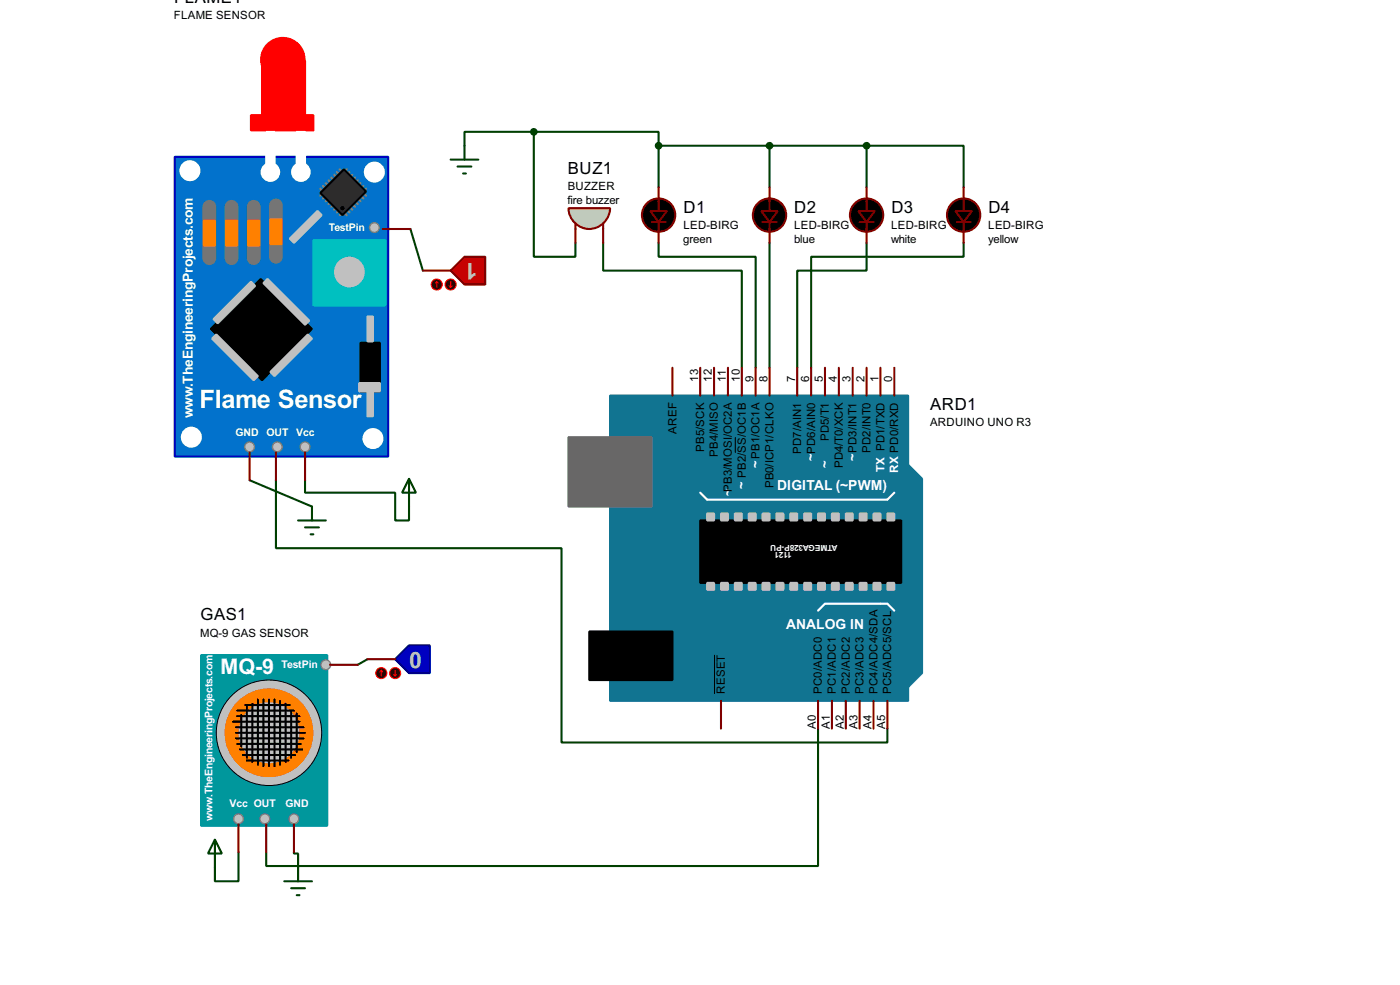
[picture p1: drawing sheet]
<svg xmlns="http://www.w3.org/2000/svg" width="256mm" height="180mm" viewBox="0 0 256 180" stroke-linecap="round" stroke-linejoin="round" font-family="sans-serif">
<g fill="none" stroke="#004000" stroke-width=".38">
<path d="M97.8 24.1h22.8v2.6M97.8 24.1h-12.7v2.6M97.8 24.1v22.9h7.6v-2.6M120.6 26.7v7.6M120.6 26.7h38.1M141 26.7v7.6M158.7 26.7h17.8v7.6M158.7 26.7v7.6M75.2 41.9l2.3 7.6M110.5 44.4v5.1h25.4v17.8M120.6 44.4v2.6h17.8v20.3M141 44.4v22.9"/>
<path d="M158.7 44.4v5.1h-12.7v17.8M176.5 44.4v2.6h-27.9v20.3M45.7 87.9l11.4 4.8M50.5 87.9v12.4h52.4v35.6h59.7v-2.6M55.9 87.9v2.3h16.5v5h2.5v-2.5M67.3 120.6l-1.8 1.1M149.9 133.3v25.2h-101.1v-2.5M43.7 156v5.3h-4.3v-2.6M53.8 156v.2h.8v2.5"/>
</g>
<path d="M166.4 85.1l2.5 2.5v35.6l-2.5 2.5z" fill-rule="evenodd" fill="#117491" stroke="#117491" stroke-width=".38"/>
<path d="M111.8 72.4h54.6v55.9h-54.6z" fill="#117491" stroke="#117491" stroke-width=".38"/>
<path d="M104.1 80h15.3v12.7h-15.3z" fill="#686767" stroke="#686767" stroke-width=".38"/>
<path d="M128.3 95.2h36.8v11.5h-36.8zM107.9 115.6h15.3v8.9h-15.3z" fill="#000" stroke="#000" stroke-width=".38"/>
<path d="M128.3 90.2l1.2 1.2h33.1l1.2-1.2M149.9 111.8l1.2-1.3h11.5l1.2 1.3" fill="none" stroke="#fff" stroke-width=".38"/>
<g fill="#c0c0c0" stroke="#c0c0c0" stroke-width=".38">
<path d="M129.5 94h1.3v1.2h-1.3z"/>
<path d="M132.1 94h1.2v1.2h-1.2z"/>
<path d="M134.6 94h1.3v1.2h-1.3z"/>
<path d="M137.2 94h1.2v1.2h-1.2z"/>
<path d="M139.7 94h1.3v1.2h-1.3z"/>
<path d="M142.2 94h1.3v1.2h-1.3z"/>
<path d="M144.8 94h1.2v1.2h-1.2z"/>
<path d="M147.3 94h1.3v1.2h-1.3z"/>
<path d="M149.9 94h1.2v1.2h-1.2z"/>
<path d="M152.4 94h1.3v1.2h-1.3z"/>
<path d="M154.9 94h1.3v1.2h-1.3z"/>
<path d="M157.5 94h1.2v1.2h-1.2z"/>
<path d="M160 94h1.3v1.2h-1.3z"/>
<path d="M162.6 94h1.2v1.2h-1.2z"/>
<path d="M129.5 106.7h1.3v1.2h-1.3z"/>
<path d="M132.1 106.7h1.2v1.2h-1.2z"/>
<path d="M134.6 106.7h1.3v1.2h-1.3z"/>
<path d="M137.2 106.7h1.2v1.2h-1.2z"/>
<path d="M139.7 106.7h1.3v1.2h-1.3z"/>
<path d="M142.2 106.7h1.3v1.2h-1.3z"/>
<path d="M144.8 106.7h1.2v1.2h-1.2z"/>
<path d="M147.3 106.7h1.3v1.2h-1.3z"/>
<path d="M149.9 106.7h1.2v1.2h-1.2z"/>
<path d="M152.4 106.7h1.3v1.2h-1.3z"/>
<path d="M154.9 106.7h1.3v1.2h-1.3z"/>
<path d="M157.5 106.7h1.2v1.2h-1.2z"/>
<path d="M160 106.7h1.3v1.2h-1.3z"/>
<path d="M162.6 106.7h1.2v1.2h-1.2z"/>
</g>
<g fill="none" stroke="#800000" stroke-width=".38">
<path d="M123.2 67.3v5.1M128.3 67.3v5.1M130.8 67.3v5.1M133.3 67.3v5.1M135.9 67.3v5.1M138.4 67.3v5.1M141 67.3v5.1M146 67.3v5.1M148.6 67.3v5.1M151.1 67.3v5.1M153.7 67.3v5.1M156.2 67.3v5.1"/>
<path d="M158.7 67.3v5.1M161.3 67.3v5.1M163.8 67.3v5.1M132.1 128.3v5M149.9 128.3v5M152.4 128.3v5M154.9 128.3v5M157.5 128.3v5M160 128.3v5M162.6 128.3v5"/>
</g>
<path d="M134.7 80v2.9M130.9 119.8v7.2" fill="none" stroke="#000" stroke-width=".18"/>
<path d="M48 11.2h7.9v9.9h1.5v2.8h-11.4v-2.8h2z" fill-rule="evenodd" fill="#f00" stroke="#f00" stroke-width=".38"/>
<path d="M32 28.7h39.1v54.9h-39.1z" fill-rule="evenodd" fill="#0272cc" stroke="#0000c0" stroke-width=".38"/>
<circle cx="51.8" cy="10.9" r="4" fill="#f00" stroke="#f00" stroke-width=".38"/>
<path d="M57.4 43.9h13.2v12h-13.2z" fill="#00c0c0" stroke="#00c0c0" stroke-width=".38"/>
<g fill="#c0c0c0" stroke="#c0c0c0" stroke-width=".38">
<path d="M39.1 58.4l6.9-6.8 .7 .7-6.8 6.9z" fill-rule="evenodd"/>
<path d="M49.5 68.1l6.9-6.9 .7 .8-6.8 6.8z" fill-rule="evenodd"/>
<path d="M48.3 51.8l.7-.7 7.6 7.6-.7 .7z" fill-rule="evenodd"/>
<path d="M38.9 62l.7-.8 7.6 7.6-.7 .8z" fill-rule="evenodd"/>
<path d="M58.2 38.6l.7 .8-5.1 5-.7-.7z" fill-rule="evenodd"/>
<circle cx="64" cy="49.8" r="2.62"/>
</g>
<path d="M38.6 60.2l9.2-9.1 9.3 9.1-9.1 9.4z" fill-rule="evenodd" fill="#000" stroke="#000" stroke-width=".38"/>
<path d="M38.4 37.8v9.4M42.4 37.8v9.4M46.5 37.8v9.4M50.5 37.6v9.4" fill="none" stroke="#757575" stroke-width="2.5"/>
<g fill="#ff8000" stroke="#ff8000" stroke-width=".38">
<path d="M37.3 40.4h2.1v4.6h-2.1z"/>
<path d="M41.4 40.4h2v4.6h-2z"/>
<path d="M45.5 40.4h2v4.6h-2z"/>
<path d="M49.5 40.1h2.1v4.6h-2.1z"/>
</g>
<path d="M66 62.7h3.6v8.9h-3.6z" fill="#000" stroke="#000" stroke-width=".38"/>
<g fill="#c0c0c0" stroke="#c0c0c0" stroke-width=".38">
<path d="M65.8 70.1h3.8v1.5h-3.8z"/>
<path d="M67.3 57.9h1v4.6h-1z"/>
<path d="M67.3 71.6h1v4.6h-1z"/>
</g>
<g fill="none" stroke="#808080" stroke-width=".42">
<path d="M58.7 34.5l.5 .6M59.2 34l.5 .5M59.2 35.3l-.5 .5M59.7 33.5l.5 .5M59.7 35.8l-.5 .5M60.2 33l.5 .5M60.2 36.3l-.5 .5M60.7 32.5l.5 .5M60.7 36.8l-.5 .5M61.2 32l.5 .5M61.2 37.3l-.5 .5M61.7 31.5l.5 .5"/>
<path d="M61.7 37.8l-.5 .6M62.2 31l.5 .5M62.2 38.4l-.5 .5M62.7 38.9l-.5 .5M63 38.9l.5 .5M63.5 38.4l.5 .5M63.5 31l-.5 .5M64 37.8l.5 .6M64 31.5l-.5 .5M64.5 37.3l.5 .5M64.5 32l-.5 .5M65 36.8l.5 .5"/>
<path d="M65 32.5l-.5 .5M65.5 36.3l.5 .5M65.5 33l-.5 .5M66 35.8l.5 .5M66 33.5l-.5 .5M66.5 35.3l.6 .5M66.5 34l-.5 .5M67.1 34.5l-.6 .6"/>
</g>
<path d="M63 31l4.1 4.1-4.4 4.3-4-4.1z" fill-rule="evenodd" fill="#2c2c2c" stroke="#000" stroke-width=".38"/>
<circle cx="62.7" cy="38.1" r=".3" fill="#000" stroke="#000" stroke-width=".18"/>
<g fill="#fff" stroke="#fff" stroke-width=".38">
<circle cx="49.5" cy="31.5" r="1.61"/>
<circle cx="55.1" cy="31.5" r="1.61"/>
<circle cx="68.6" cy="31.5" r="1.74"/>
</g>
<g fill="#fff" stroke="#fff" stroke-width=".38">
<path d="M48.8 24.1h1.5v6.6h-1.5z"/>
<path d="M54.4 24.1h1.5v6.6h-1.5z"/>
</g>
<g fill="#c0c0c0" stroke="#808080" stroke-width=".25">
<circle cx="55.9" cy="81.8" r=".89"/>
<circle cx="50.8" cy="81.8" r=".89"/>
<circle cx="45.7" cy="81.8" r=".89"/>
<circle cx="68.6" cy="41.7" r=".89"/>
</g>
<g fill="#fff" stroke="#fff" stroke-width=".38">
<circle cx="34.8" cy="31.2" r="1.74"/>
<circle cx="68.3" cy="80.3" r="1.74"/>
<circle cx="35.1" cy="80" r="1.74"/>
</g>
<path d="M120.6 34.3v4.3M70.1 41.9h5.1M119.4 40.6h2.5M120.6 40.6v3.8M45.7 82.8v5.1M50.5 82.8v5.1M55.9 82.8v5.1" fill="none" stroke="#800000" stroke-width=".38"/>
<g fill="#000" stroke="#800000" stroke-width=".38">
<path d="M119.1 38.6h3.1l-1.6 2z"/>
<circle cx="120.6" cy="39.4" r="3"/>
</g>
<path d="M36.8 119.9h23.1v31.2h-23.1z" fill="#00979c" stroke="#00979c" stroke-width=".38"/>
<circle cx="49.3" cy="134.1" r="9.7" fill="#c0c0c0" stroke="#000" stroke-width=".18"/>
<circle cx="49.3" cy="134.1" r="6.9" fill="#c0c0c0" stroke="#ff8000" stroke-width="2.5"/>
<g fill="none" stroke="#000" stroke-width=".38">
<path d="M42.7 132.1h12.2M43.2 134.1h12.7M43.2 133.1h12.4M43.2 135.1h12.4M43.4 131.1h11.5M43.4 130h10.4M43.4 136.1h11.7M43.9 137.2h11.5M44.2 130.8v5.9M44.4 138.2h9.7M45 129h8.1M45.2 129.3v9.4"/>
<path d="M45.2 139.2h7.6M46.2 128.8v10.6M47.2 128v12M48.3 128v12.2M49.3 128v12.2M50.3 128v12.2M51.3 128.3v11.7M52.3 128.8v10.6M53.3 130v8.7M54.4 130.6v7.1"/>
</g>
<g fill="#c0c0c0" stroke="#808080" stroke-width=".25">
<circle cx="43.7" cy="149.9" r=".89"/>
<circle cx="48.5" cy="149.9" r=".89"/>
<circle cx="53.8" cy="149.9" r=".89"/>
<circle cx="59.7" cy="121.7" r=".89"/>
</g>
<path d="M60.5 121.7h5M43.7 150.9v5.1M48.8 150.9v5.1M53.8 150.9v5.1" fill="none" stroke="#800000" stroke-width=".38"/>
<path d="M82.5 49.5l2.6-2.5h3.8v5.1h-3.8z" fill-rule="evenodd" fill="#c00000" stroke="#800000" stroke-width=".38"/>
<path d="M77.5 49.5h5" fill="none" stroke="#800000" stroke-width=".38"/>
<circle cx="82.5" cy="52.1" r="1.02" fill="#400000" stroke="#f00" stroke-width=".18"/>
<path d="M82.3 52.3l.2 .3M82.5 51.6v1M82.8 52.3l-.3 .3" fill="none" stroke="#f00" stroke-width=".18"/>
<circle cx="80" cy="52.1" r="1.02" fill="#400000" stroke="#f00" stroke-width=".18"/>
<path d="M80 51.6l.3 .2M80 51.6l-.2 .2M80 51.6v1" fill="none" stroke="#f00" stroke-width=".18"/>
<path d="M72.4 120.6l2.5-2.5h3.8v5.1h-3.8z" fill-rule="evenodd" fill="#0000c0" stroke="#000080" stroke-width=".38"/>
<path d="M67.3 120.6h5.1" fill="none" stroke="#800000" stroke-width=".38"/>
<circle cx="72.4" cy="123.2" r="1.02" fill="#400000" stroke="#f00" stroke-width=".18"/>
<path d="M72.1 123.4l.3 .3M72.4 122.7v1M72.6 123.4l-.2 .3" fill="none" stroke="#f00" stroke-width=".18"/>
<circle cx="69.8" cy="123.2" r="1.02" fill="#400000" stroke="#f00" stroke-width=".18"/>
<path d="M69.8 122.7l.3 .2M69.8 122.7l-.2 .2M69.8 122.7v1" fill="none" stroke="#f00" stroke-width=".18"/>
<g fill="none" stroke="#004000" stroke-width=".38">
<path d="M82.5 29.2h5.1M83.8 30.5h2.6M84.8 31.7h.5M85.1 26.7v2.5M54.6 95.2h5.1M55.9 96.5h2.5M56.9 97.8h.5M57.1 92.7v2.5M74.9 87.6l1.3 2.6h-2.5zM74.9 87.6v5.1M39.4 153.7l1.2 2.5h-2.5zM39.4 153.7v5"/>
<path d="M54.6 158.7v2.6M52.1 161.3h5M53.3 162.6h2.6M54.4 163.8h.5"/>
</g>
<g fill="#000" stroke="#800000" stroke-width=".38">
<path d="M139.4 38.6h3.1l-1.5 2zM157.2 38.6h3.1l-1.6 2zM175 38.6h3.1l-1.6 2z"/>
<circle cx="141" cy="39.4" r="3"/>
<circle cx="158.7" cy="39.4" r="3"/>
<circle cx="176.5" cy="39.4" r="3"/>
</g>
<path d="M141 34.3v4.3M158.7 34.3v4.3M176.5 34.3v4.3M139.7 40.6h2.5M141 40.6v3.8M157.5 40.6h2.5M158.7 40.6v3.8M175.3 40.6h2.5M176.5 40.6v3.8" fill="none" stroke="#800000" stroke-width=".38"/>
<path d="M104.1 38.1h7.7a3.8 3.8 0 0 1-3.9 3.8 3.8 3.8 0 0 1-3.8-3.8z" fill-rule="evenodd" fill="#c8c8aa" stroke="#800000" stroke-width=".38"/>
<path d="M105.4 40.9v3.5M110.5 40.9v3.5" fill="none" stroke="#800000" stroke-width=".38"/>
<g fill="#004000" stroke="#004000" stroke-width=".38">
<circle cx="120.6" cy="26.7" r=".51"/>
<circle cx="141" cy="26.7" r=".51"/>
<circle cx="158.7" cy="26.7" r=".51"/>
<circle cx="97.8" cy="24.1" r=".51"/>
</g>
<text font-size="5.2" fill="#fff" x="36.5" y="74.7">Flame Sensor</text>
<g font-size="4.7" fill="#c0c0c0">
<text x="87.5" y="48.1" transform="rotate(-180 87.5 48.1)">1</text>
<text x="77.3" y="119.3" transform="rotate(-180 77.3 119.3)">0</text>
</g>
<text font-size="4.4" fill="#fff" x="40.4" y="123.3">MQ-9</text>
<g font-size="3.4">
<text x="31.9" y=".6">FLAME1</text>
<text x="104" y="31.8">BUZ1</text>
<text x="125.2" y="38.9">D1</text>
<text x="145.5" y="38.9">D2</text>
<text x="163.3" y="38.9">D3</text>
<text x="181.1" y="38.9">D4</text>
<text x="170.4" y="75">ARD1</text>
<text x="36.7" y="113.5">GAS1</text>
</g>
<g font-size="2.8" fill="#fff">
<text x="35.3" y="70.9" transform="rotate(-90 35.3 70.9)">.TheEngineeringProjects.com</text>
<text x="35.3" y="76.5" transform="rotate(-90 35.3 76.5)">w</text>
<text x="142.4" y="89.7">DIGITAL (~PWM)</text>
<text x="144" y="115.1">ANALOG IN</text>
</g>
<g font-size="2.6" fill="#fff">
<text x="136.7" y="89.5" transform="rotate(-90 136.7 89.5)">~</text>
<text x="139.2" y="85.7" transform="rotate(-90 139.2 85.7)">~</text>
<text x="149.4" y="84.5" transform="rotate(-90 149.4 84.5)">~</text>
<text x="151.9" y="85.7" transform="rotate(-90 151.9 85.7)">~</text>
<text x="157" y="84.5" transform="rotate(-90 157 84.5)">~</text>
<text x="134.1" y="90.8" transform="rotate(-90 134.1 90.8)">~</text>
</g>
<g font-size="2.4" fill="#fff">
<text x="162" y="86.5" transform="rotate(-90 162 86.5)">TX PD1/TXD</text>
<text x="164.5" y="86.5" transform="rotate(-90 164.5 86.5)">RX PD0/RXD</text>
</g>
<g font-size="2.3">
<text x="31.9" y="3.6">FLAME SENSOR</text>
<text x="104" y="34.8">BUZZER</text>
<text x="104" y="37.3">fire buzzer</text>
<text x="125.2" y="41.9">LED-BIRG</text>
<text x="145.5" y="41.9">LED-BIRG</text>
<text x="163.3" y="41.9">LED-BIRG</text>
<text x="181.1" y="41.9">LED-BIRG</text>
<text x="125.2" y="44.4">green</text>
<text x="145.5" y="44.4">blue</text>
<text x="163.2" y="44.4">white</text>
<text x="181" y="44.4">yellow</text>
<text x="127.9" y="69.8" transform="rotate(-90 127.9 69.8)">13</text>
<text x="130.4" y="69.8" transform="rotate(-90 130.4 69.8)">12</text>
<text x="133" y="69.8" transform="rotate(-90 133 69.8)">11</text>
<text x="135.5" y="69.8" transform="rotate(-90 135.5 69.8)">10</text>
<text x="138" y="69.9" transform="rotate(-90 138 69.9)">9</text>
<text x="140.6" y="69.8" transform="rotate(-90 140.6 69.8)">8</text>
<text x="145.7" y="69.8" transform="rotate(-90 145.7 69.8)">7</text>
<text x="148.2" y="69.8" transform="rotate(-90 148.2 69.8)">6</text>
<text x="150.7" y="69.9" transform="rotate(-90 150.7 69.9)">5</text>
<text x="153.3" y="69.8" transform="rotate(-90 153.3 69.8)">4</text>
<text x="155.8" y="69.8" transform="rotate(-90 155.8 69.8)">3</text>
<text x="158.4" y="69.8" transform="rotate(-90 158.4 69.8)">2</text>
<text x="160.9" y="69.8" transform="rotate(-90 160.9 69.8)">1</text>
<text x="163.4" y="69.9" transform="rotate(-90 163.4 69.9)">0</text>
<text x="170.4" y="77.9">ARDUINO UNO R3</text>
<text x="123.9" y="79.4" transform="rotate(-90 123.9 79.4)">AREF</text>
<text x="129" y="82.6" transform="rotate(-90 129 82.6)">PB5/SCK</text>
<text x="131.5" y="83.6" transform="rotate(-90 131.5 83.6)">PB4/MISO</text>
<text x="139.1" y="84" transform="rotate(-90 139.1 84)">PB1/OC1A</text>
<text x="146.8" y="83.1" transform="rotate(-90 146.8 83.1)">PD7/AIN1</text>
<text x="149.3" y="83.1" transform="rotate(-90 149.3 83.1)">PD6/AIN0</text>
<text x="151.8" y="80.7" transform="rotate(-90 151.8 80.7)">PD5/T1</text>
<text x="156.9" y="82.9" transform="rotate(-90 156.9 82.9)">PD3/INT1</text>
<text x="159.5" y="82.9" transform="rotate(-90 159.5 82.9)">PD2/INT0</text>
<text x="134.1" y="90" transform="rotate(-90 134.1 90)">PB3/MOSI/OC2A</text>
<text x="136.6" y="87.4" transform="rotate(-90 136.6 87.4)">PB2/SS/OC1B</text>
<text x="141.7" y="89.4" transform="rotate(-90 141.7 89.4)">PB0/ICP1/CLKO</text>
<text x="154.4" y="85.7" transform="rotate(-90 154.4 85.7)">PD4/T0/XCK</text>
<text x="36.7" y="116.5">MQ-9 GAS SENSOR</text>
<text x="132.8" y="127" transform="rotate(-90 132.8 127)">RESET</text>
<text x="150.6" y="127" transform="rotate(-90 150.6 127)">PC0/ADC0</text>
<text x="153.1" y="127" transform="rotate(-90 153.1 127)">PC1/ADC1</text>
<text x="155.7" y="127" transform="rotate(-90 155.7 127)">PC2/ADC2</text>
<text x="158.2" y="127" transform="rotate(-90 158.2 127)">PC3/ADC3</text>
<text x="160.7" y="127" transform="rotate(-90 160.7 127)">PC4/ADC4/SDA</text>
<text x="163.3" y="127" transform="rotate(-90 163.3 127)">PC5/ADC5/SCL</text>
<text x="149.5" y="133.4" transform="rotate(-90 149.5 133.4)">A0</text>
<text x="152" y="133.4" transform="rotate(-90 152 133.4)">A1</text>
<text x="154.6" y="133.4" transform="rotate(-90 154.6 133.4)">A2</text>
<text x="157.1" y="133.4" transform="rotate(-90 157.1 133.4)">A3</text>
<text x="159.6" y="133.4" transform="rotate(-90 159.6 133.4)">A4</text>
<text x="162.2" y="133.4" transform="rotate(-90 162.2 133.4)">A5</text>
</g>
<g font-size="2.2" fill="#fff">
<text x="60.2" y="42.2">TestPin</text>
<text x="43.1" y="79.8">GND OUT Vcc</text>
<text x="51.6" y="122.3">TestPin</text>
<text x="38.9" y="145.9" transform="rotate(-90 38.9 145.9)">.TheEngineeringProjects.com</text>
<text x="42.1" y="147.7">Vcc OUT</text>
<text x="52.3" y="147.7">GND</text>
<text x="38.9" y="150.3" transform="rotate(-90 38.9 150.3)">w</text>
</g>
<g font-size="1.7" fill="#fff">
<text x="145.1" y="101.1" transform="rotate(-180 145.1 101.1)">1121</text>
<text x="153.4" y="99.8" transform="rotate(-180 153.4 99.8)">ATMEGA328P-PU</text>
</g>
</svg>
